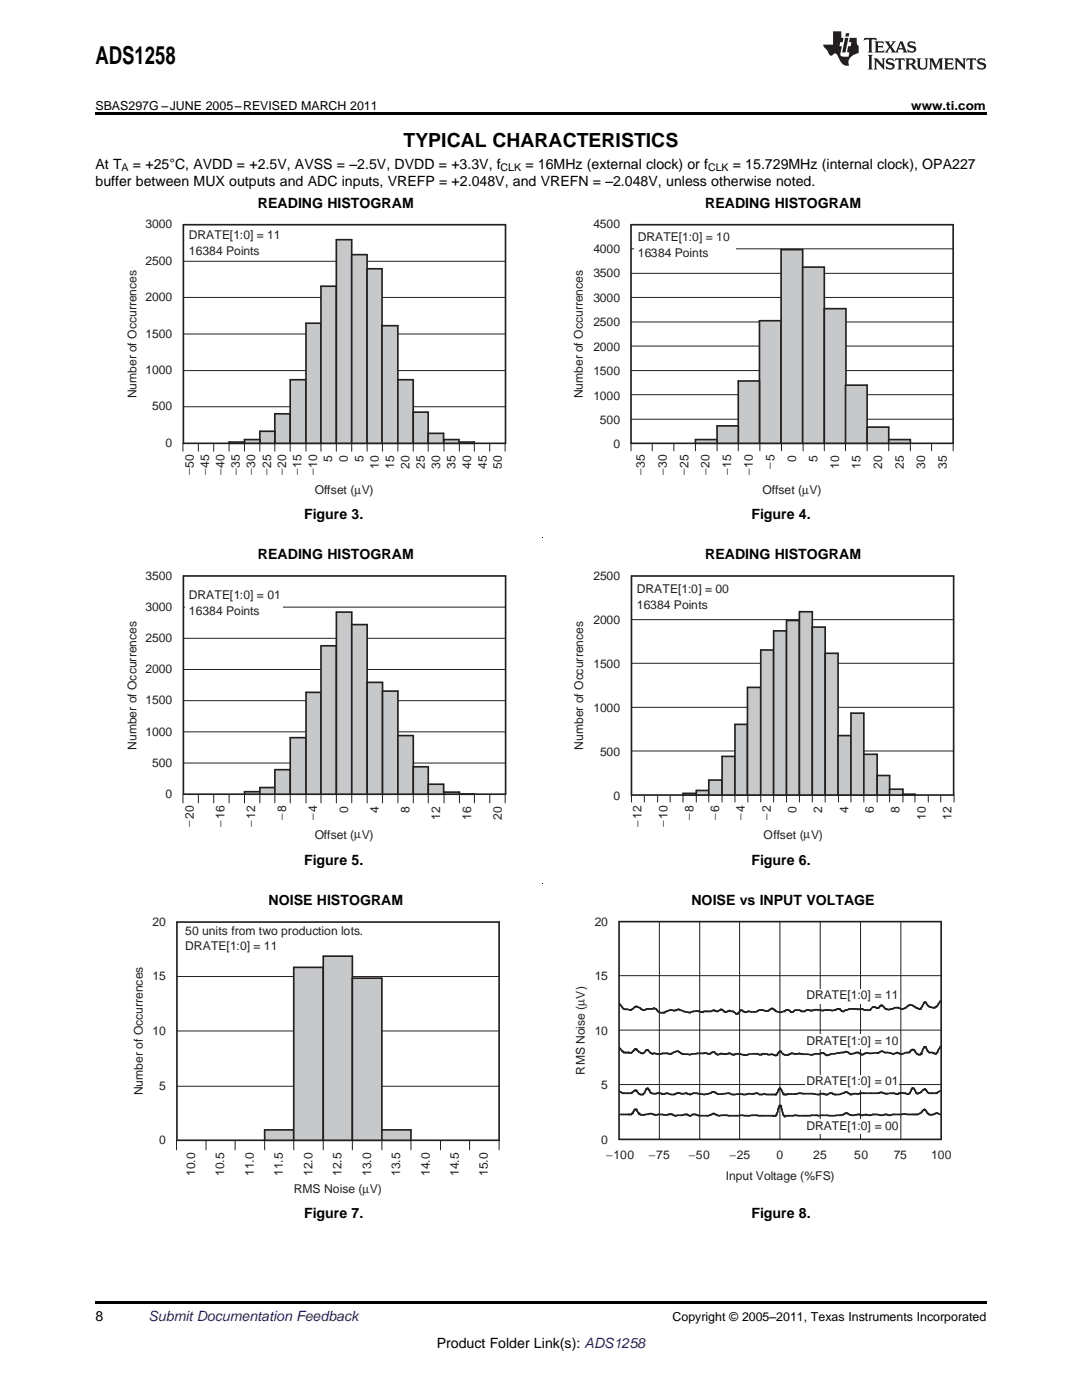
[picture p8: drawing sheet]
<svg xmlns="http://www.w3.org/2000/svg" width="216mm" height="279mm" viewBox="0 0 216 279" stroke-linecap="round" stroke-linejoin="round" font-family="sans-serif">
<g fill="#231f20">
<path d="M172.5 7.6l-.1 .5 .4-.2h.6v.1v2.1l-.2 .4h.9l-.2-.4v-2.1l.1-.1h.5l.5 .2-.2-.5zM174.5 8.3l.2 .3v1.5l-.2 .4h1.8l.2-.6a1.04 1.04 0 0 1-1.3 .2v-.7h.6l.3 .2v-.6l-.3 .2h-.6v-.6l.8-.1 .4 .3-.2-.5zM176.5 8.3l.9 1.1-.9 1.1h.8l-.2-.2 .4-.7 .5 .7-.2 .2h1.5l-.2-.2 .2-.4h.9l.1 .4-.2 .2h1l-.3-.3-.7-1.9h-.5l-.9 2-.8-1 .9-1h-.8l.1 .3-.4 .5-.3-.6 .1-.2zM179.7 8.6l.4 1h-.7zM181.3 8.4a.63 .63 0 0 0-.2 .7 .63 .63 0 0 0 .6 .4l.6 .2 .1 .2a.75 .75 0 0 1-.7 .4 .75 .75 0 0 1-.6-.5l.1 .7 .1-.1a1.11 1.11 0 0 0 1.5-.6 1.13 1.13 0 0 0-1.2-.8l-.1-.4a1.04 1.04 0 0 1 1.2 .2l-.2-.5-.2 .1-.4-.2zM173.2 10.9l.2 .4v2.2l-.2 .4h1l-.3-.4v-2.2l.3-.4zM174.3 11.6l.3 .4v1.5l-.3 .4h.8l-.2-.4v-1.3l1.5 1.7v-1.9l.2-.4h-.7l.2 .4v.9l-1.1-1.3zM177 11.8a.62 .62 0 0 0-.2 .7 .62 .62 0 0 0 .6 .4l.6 .1 .1 .3a.76 .76 0 0 1-.7 .3 .76 .76 0 0 1-.7-.4l.2 .7 .1-.1a1.11 1.11 0 0 0 1.5-.6 1.13 1.13 0 0 0-1.2-.8l-.1-.4a1.04 1.04 0 0 1 1.2 .2l-.2-.6-.2 .1-.5-.1zM178.7 11.6l-.2 .6a.61 .61 0 0 1 .8-.3v1.6l-.2 .4h.9l-.2-.4v-1.6a.63 .63 0 0 1 .7 .3l-.1-.6zM180.6 11.6l.3 .4v1.5l-.3 .4h1l-.2-.2-.1-.8 .6 .2a.76 .76 0 0 0 1.2 .7l-1-1a.58 .58 0 0 0 .6-.5 .58 .58 0 0 0-.5-.6zM181.4 11.9h.1a.45 .45 0 0 1 .5 .1 .45 .45 0 0 1 .1 .5l-.8 .2zM182.9 11.6l.2 .2a2.17 2.17 0 0 0 .3 1.9 .99 .99 0 0 0 1.6-.6v-1.1l.2-.4h-.7l.2 .2a1.92 1.92 0 0 1-.2 1.8 .6 .6 0 0 1-.9-.5v-1.1l.2-.4zM185.4 11.6l.2 .4v1.5l-.2 .4h.7l-.2-.4v-1.4l.8 1.8 .8-1.8v1.4l-.2 .4h.9l-.2-.4v-1.5l.2-.4h-.8l-.6 1.5-.6-1.5zM188.4 11.6l.2 .4v1.5l-.2 .4h1.8l.1-.6a1.04 1.04 0 0 1-1.2 .1v-.6h.5l.4 .2v-.6l-.4 .2h-.5v-.7h.8l.3 .3-.1-.6zM190.5 11.6l.2 .4v1.5l-.2 .4h.7l-.2-.4v-1.3l1.5 1.7v-1.9l.2-.4h-.7l.2 .4v.9l-1.1-1.3zM192.9 11.6l-.1 .6a.61 .61 0 0 1 .7-.3l.1 1.6-.3 .4h1l-.3-.4 .1-1.6a.63 .63 0 0 1 .7 .3l-.1-.6zM195.2 11.8a.62 .62 0 0 0-.2 .7 .62 .62 0 0 0 .6 .4l.6 .1 .1 .3a.76 .76 0 0 1-.7 .3 .76 .76 0 0 1-.6-.4l.1 .7 .1-.1a1.11 1.11 0 0 0 1.6-.6 1.13 1.13 0 0 0-1.3-.8l-.1-.4a1.04 1.04 0 0 1 1.2 .2l-.1-.6-.2 .1-.5-.1z"/>
<path d="M166.2 6.3v2.6h-1.9v.4l.8 .9a.91 .91 0 0 0 1 .8 .56 .56 0 0 1 .5-.3 .56 .56 0 0 1 .5 .3l.4 .8a1.53 1.53 0 0 0 1.9 1.2 1.54 1.54 0 0 1 1-2.1l.9-.3v-1.4a1.52 1.52 0 0 1-.4-1.6h-1.3l-.2 .8h.5l-.2 .8h-.5l-.1 1v.2l.4 .1-.2 .8a1.93 1.93 0 0 1-1.6-.3l.3-1.8h-.5l.2-.8h.4l.2-.8h-.4v-1.3zM168.6 7.6l-.6 2.9h.7l.6-2.9zM168.8 6.6l-.1 .7h.6l.2-.7z"/>
</g>
<path d="M36.6 44.8h64.3v43.7h-64.3z" fill="none" stroke="#231f20" stroke-width=".33"/>
<g fill="none" stroke="#231f20" stroke-width=".2">
<path d="M36.6 52.1h64.3M36.6 59.4h64.3M36.6 66.7h64.3M36.6 74h64.3M36.5 88.5v1.6M36.6 81.2h64.3M39.6 88.5v1.6M42.6 88.5v1.6M45.7 88.5v1.6M48.8 88.5v1.6M51.8 88.5v1.6M54.8 88.5v1.6"/>
<path d="M57.9 88.5v1.6M61.1 88.5v1.6M64 88.5v1.6M67.1 88.5v1.6M70.2 88.5v1.6M73.2 88.5v1.6M76.3 88.5v1.6M79.4 88.5v1.6M82.5 88.5v1.6M85.4 88.5v1.6M88.6 88.5v1.6M91.7 88.5v1.6"/>
<path d="M94.6 88.5v1.6M97.7 88.5v1.6M100.8 88.5v1.6"/>
</g>
<path d="M37 45.3h19.4v6.3h-19.4z" fill="#fff"/>
<path d="M54.8 82.6h3.1v5.9h-3.1z" fill="#c7c8ca"/>
<path d="M54.8 82.6h3.1v5.9h-3.1z" fill="none" stroke="#231f20" stroke-width=".33"/>
<path d="M57.9 75.8h3.2v12.7h-3.2z" fill="#c7c8ca"/>
<path d="M57.9 75.8h3.2v12.7h-3.2z" fill="none" stroke="#231f20" stroke-width=".33"/>
<path d="M61.1 64.5h2.9v24h-2.9z" fill="#c7c8ca"/>
<path d="M61.1 64.5h2.9v24h-2.9z" fill="none" stroke="#231f20" stroke-width=".33"/>
<path d="M64 57.1h3.1v31.4h-3.1z" fill="#c7c8ca"/>
<path d="M64 57.1h3.1v31.4h-3.1z" fill="none" stroke="#231f20" stroke-width=".33"/>
<path d="M67.1 47.8h3.1v40.7h-3.1z" fill="#c7c8ca"/>
<path d="M67.1 47.8h3.1v40.7h-3.1z" fill="none" stroke="#231f20" stroke-width=".33"/>
<path d="M70.2 50.8h3v37.7h-3z" fill="#c7c8ca"/>
<path d="M70.2 50.8h3v37.7h-3z" fill="none" stroke="#231f20" stroke-width=".33"/>
<path d="M73.2 53.6h3v34.9h-3z" fill="#c7c8ca"/>
<path d="M73.2 53.6h3v34.9h-3z" fill="none" stroke="#231f20" stroke-width=".33"/>
<path d="M76.2 65h3.2v23.5h-3.2z" fill="#c7c8ca"/>
<path d="M76.2 65h3.2v23.5h-3.2z" fill="none" stroke="#231f20" stroke-width=".33"/>
<path d="M79.4 75.8h3.1v12.7h-3.1z" fill="#c7c8ca"/>
<path d="M79.4 75.8h3.1v12.7h-3.1z" fill="none" stroke="#231f20" stroke-width=".33"/>
<path d="M82.5 82.3h2.9v6.2h-2.9z" fill="#c7c8ca"/>
<path d="M82.5 82.3h2.9v6.2h-2.9z" fill="none" stroke="#231f20" stroke-width=".33"/>
<path d="M85.4 86.5h3.1v2h-3.1z" fill="#c7c8ca"/>
<path d="M85.4 86.5h3.1v2h-3.1z" fill="none" stroke="#231f20" stroke-width=".33"/>
<path d="M88.6 87.7h3v.8h-3z" fill="#c7c8ca"/>
<path d="M91.6 88.2h3v.3h-6v-.8h3v.8" fill="none" stroke="#231f20" stroke-width=".33"/>
<path d="M91.6 88.4h3" fill="none" stroke="#c7c8ca" stroke-width=".25"/>
<path d="M51.8 86.1h3v2.4h-3z" fill="#c7c8ca"/>
<path d="M51.8 86.1h3v2.4h-3z" fill="none" stroke="#231f20" stroke-width=".33"/>
<path d="M48.8 87.7h3v.8h-3z" fill="#c7c8ca"/>
<path d="M125.9 44.8h64.3v43.7h-64.3zM48.8 88.2h-3.1v.3h6.1v-.8h-3v.8" fill="none" stroke="#231f20" stroke-width=".33"/>
<path d="M45.7 88.4h3.1" fill="none" stroke="#c7c8ca" stroke-width=".25"/>
<g fill="none" stroke="#231f20" stroke-width=".2">
<path d="M125.9 54.6h64.4M125.9 59.4h64.4M125.9 49.7h64.4M125.9 74h64.4M125.9 78.8h64.4M125.9 64.3h64.4M125.9 69.1h64.4M125.9 83.7h64.4M125.9 88.5v1.5M130.1 88.5v1.5M134.5 88.5v1.5M138.8 88.5v1.5"/>
<path d="M143.1 88.5v1.5M147.3 88.5v1.5M151.6 88.5v1.5M155.9 88.5v1.5M160.3 88.5v1.5M164.5 88.5v1.5M168.7 88.5v1.5M173 88.5v1.5M177.3 88.5v1.5M181.7 88.5v1.5M185.9 88.5v1.5M190.2 88.5v1.5"/>
</g>
<path d="M126.5 45.8h20.3v7.5h-20.3z" fill="#fff"/>
<path d="M151.5 64h4.4v24.5h-4.4z" fill="#c7c8ca"/>
<path d="M151.5 64h4.4v24.5h-4.4z" fill="none" stroke="#231f20" stroke-width=".33"/>
<path d="M155.9 49.8h4.3v38.7h-4.3z" fill="#c7c8ca"/>
<path d="M155.9 49.8h4.3v38.7h-4.3z" fill="none" stroke="#231f20" stroke-width=".33"/>
<path d="M160.2 53.3h4.3v35.2h-4.3z" fill="#c7c8ca"/>
<path d="M160.2 53.3h4.3v35.2h-4.3z" fill="none" stroke="#231f20" stroke-width=".33"/>
<path d="M164.5 61.6h4.3v26.9h-4.3z" fill="#c7c8ca"/>
<path d="M164.5 61.6h4.3v26.9h-4.3z" fill="none" stroke="#231f20" stroke-width=".33"/>
<path d="M147.3 76h4.2v12.5h-4.2z" fill="#c7c8ca"/>
<path d="M147.3 76h4.2v12.5h-4.2z" fill="none" stroke="#231f20" stroke-width=".33"/>
<path d="M168.7 76.9h4.3v11.6h-4.3z" fill="#c7c8ca"/>
<path d="M168.7 76.9h4.3v11.6h-4.3z" fill="none" stroke="#231f20" stroke-width=".33"/>
<path d="M173 85.2h4.3v3.3h-4.3z" fill="#c7c8ca"/>
<path d="M173 85.2h4.3v3.3h-4.3z" fill="none" stroke="#231f20" stroke-width=".33"/>
<path d="M177.3 87.7h4.4v.8h-4.4z" fill="#c7c8ca"/>
<path d="M177.3 87.7h4.4v.8h-4.4z" fill="none" stroke="#231f20" stroke-width=".33"/>
<path d="M143.1 85h4.2v3.5h-4.2z" fill="#c7c8ca"/>
<path d="M143.1 85h4.2v3.5h-4.2z" fill="none" stroke="#231f20" stroke-width=".33"/>
<path d="M138.8 87.7h4.3v.8h-4.3z" fill="#c7c8ca"/>
<path d="M138.8 87.7h4.3v.8h-4.3zM36.6 114.9h64.3v43.6h-64.3z" fill="none" stroke="#231f20" stroke-width=".33"/>
<g fill="none" stroke="#231f20" stroke-width=".2">
<path d="M36.6 121.2h64.3M36.6 127.4h64.3M36.6 133.6h64.3M36.6 139.8h64.3M36.5 158.6v1.6M36.6 146.1h64.3M36.6 152.3h64.3M39.6 158.6v1.6M42.6 158.6v1.6M45.7 158.6v1.6M48.8 158.6v1.6M51.9 158.6v1.6"/>
<path d="M54.8 158.6v1.6M57.9 158.6v1.6M61.1 158.6v1.6M64.1 158.6v1.6M67.1 158.6v1.6M70.2 158.6v1.6M73.3 158.6v1.6M76.3 158.6v1.6M79.4 158.6v1.6M82.5 158.6v1.6M85.5 158.6v1.6M88.6 158.6v1.6"/>
<path d="M91.7 158.6v1.6M94.7 158.6v1.6M97.7 158.6v1.6M100.8 158.6v1.6"/>
</g>
<path d="M37 116.9h19.4v6.8h-19.4z" fill="#fff"/>
<path d="M48.8 158h3.1v.5h-3.1z" fill="#c7c8ca"/>
<path d="M48.8 158h3.1v.5h-3.1z" fill="none" stroke="#231f20" stroke-width=".33"/>
<path d="M51.9 157.2h2.9v1.3h-2.9z" fill="#c7c8ca"/>
<path d="M51.9 157.2h2.9v1.3h-2.9z" fill="none" stroke="#231f20" stroke-width=".33"/>
<path d="M54.8 153.6h3.1v4.9h-3.1z" fill="#c7c8ca"/>
<path d="M54.8 153.6h3.1v4.9h-3.1z" fill="none" stroke="#231f20" stroke-width=".33"/>
<path d="M57.9 147.2h3.2v11.3h-3.2z" fill="#c7c8ca"/>
<path d="M57.9 147.2h3.2v11.3h-3.2z" fill="none" stroke="#231f20" stroke-width=".33"/>
<path d="M61.1 138.2h3v20.3h-3z" fill="#c7c8ca"/>
<path d="M61.1 138.2h3v20.3h-3z" fill="none" stroke="#231f20" stroke-width=".33"/>
<path d="M64.1 128.9h3v29.6h-3z" fill="#c7c8ca"/>
<path d="M64.1 128.9h3v29.6h-3z" fill="none" stroke="#231f20" stroke-width=".33"/>
<path d="M67.1 122.2h3.1v36.3h-3.1z" fill="#c7c8ca"/>
<path d="M67.1 122.2h3.1v36.3h-3.1z" fill="none" stroke="#231f20" stroke-width=".33"/>
<path d="M70.2 124.7h3.1v33.8h-3.1z" fill="#c7c8ca"/>
<path d="M70.2 124.7h3.1v33.8h-3.1z" fill="none" stroke="#231f20" stroke-width=".33"/>
<path d="M73.3 136.2h3v22.3h-3z" fill="#c7c8ca"/>
<path d="M73.3 136.2h3v22.3h-3z" fill="none" stroke="#231f20" stroke-width=".33"/>
<path d="M76.3 137.9h3.1v20.6h-3.1z" fill="#c7c8ca"/>
<path d="M76.3 137.9h3.1v20.6h-3.1z" fill="none" stroke="#231f20" stroke-width=".33"/>
<path d="M79.4 146.8h3.1v11.7h-3.1z" fill="#c7c8ca"/>
<path d="M79.4 146.8h3.1v11.7h-3.1z" fill="none" stroke="#231f20" stroke-width=".33"/>
<path d="M82.5 153h3v5.5h-3z" fill="#c7c8ca"/>
<path d="M82.5 153h3v5.5h-3z" fill="none" stroke="#231f20" stroke-width=".33"/>
<path d="M85.5 156.5h3v2h-3z" fill="#c7c8ca"/>
<path d="M126 115h64.3v43.7h-64.3zM85.5 156.5h3v2h-3zM91.7 158.5v-.4h-3.1v.4h6.1" fill="none" stroke="#231f20" stroke-width=".33"/>
<path d="M88.6 158.3h3.1" fill="none" stroke="#c7c8ca" stroke-width=".41"/>
<path d="M91.7 158.5h3" fill="none" stroke="#c7c8ca" stroke-width=".2"/>
<g fill="none" stroke="#231f20" stroke-width=".2">
<path d="M126 123.7h64.3M126 132.4h64.3M126 158.8v1.3M126 141.2h64.3M126 149.9h64.3M128.6 158.8v1.3M131.2 158.8v1.3M133.7 158.8v1.3M136.3 158.8v1.3M138.9 158.8v1.3M141.4 158.8v1.3M144.1 158.8v1.3"/>
<path d="M146.7 158.8v1.3M149.2 158.8v1.3M151.8 158.8v1.3M154.4 158.8v1.3M156.9 158.8v1.3M159.5 158.8v1.3M162.1 158.8v1.3M164.7 158.8v1.3M167.3 158.8v1.3M169.8 158.8v1.3M172.4 158.8v1.3M175 158.8v1.3"/>
<path d="M177.5 158.8v1.3M180.2 158.8v1.3M182.6 158.8v1.3M185.2 158.8v1.3M187.7 158.8v1.3M190.4 158.8v1.3"/>
</g>
<path d="M126.4 116.2h19.3v6.5h-19.3z" fill="#fff"/>
<path d="M136.3 158.5h2.6" fill="none" stroke="#c7c8ca" stroke-width=".33"/>
<path d="M136.3 158.3h2.6v.4h-2.6z" fill="none" stroke="#231f20" stroke-width=".33"/>
<path d="M138.9 157.8h2.5v.9h-2.5z" fill="#c7c8ca"/>
<path d="M138.9 157.8h2.5v.9h-2.5z" fill="none" stroke="#231f20" stroke-width=".33"/>
<path d="M141.4 155.7h2.7v3h-2.7z" fill="#c7c8ca"/>
<path d="M141.4 155.7h2.7v3h-2.7z" fill="none" stroke="#231f20" stroke-width=".33"/>
<path d="M144.1 151h2.6v7.7h-2.6z" fill="#c7c8ca"/>
<path d="M144.1 151h2.6v7.7h-2.6z" fill="none" stroke="#231f20" stroke-width=".33"/>
<path d="M146.7 144.6h2.4v14.1h-2.4z" fill="#c7c8ca"/>
<path d="M146.7 144.6h2.4v14.1h-2.4z" fill="none" stroke="#231f20" stroke-width=".33"/>
<path d="M149.1 137.2h2.7v21.5h-2.7z" fill="#c7c8ca"/>
<path d="M149.1 137.2h2.7v21.5h-2.7z" fill="none" stroke="#231f20" stroke-width=".33"/>
<path d="M151.8 129.7h2.6v29h-2.6z" fill="#c7c8ca"/>
<path d="M151.8 129.7h2.6v29h-2.6z" fill="none" stroke="#231f20" stroke-width=".33"/>
<path d="M154.4 125.9h2.5v32.8h-2.5z" fill="#c7c8ca"/>
<path d="M154.4 125.9h2.5v32.8h-2.5z" fill="none" stroke="#231f20" stroke-width=".33"/>
<path d="M156.9 123.8h2.6v34.9h-2.6z" fill="#c7c8ca"/>
<path d="M156.9 123.8h2.6v34.9h-2.6z" fill="none" stroke="#231f20" stroke-width=".33"/>
<path d="M159.5 122.1h2.6v36.6h-2.6z" fill="#c7c8ca"/>
<path d="M159.5 122.1h2.6v36.6h-2.6z" fill="none" stroke="#231f20" stroke-width=".33"/>
<path d="M162.1 125.2h2.6v33.5h-2.6z" fill="#c7c8ca"/>
<path d="M162.1 125.2h2.6v33.5h-2.6z" fill="none" stroke="#231f20" stroke-width=".33"/>
<path d="M164.7 130.4h2.5v28.3h-2.5z" fill="#c7c8ca"/>
<path d="M164.7 130.4h2.5v28.3h-2.5z" fill="none" stroke="#231f20" stroke-width=".33"/>
<path d="M167.2 146.8h2.6v11.9h-2.6z" fill="#c7c8ca"/>
<path d="M167.2 146.8h2.6v11.9h-2.6z" fill="none" stroke="#231f20" stroke-width=".33"/>
<path d="M169.8 142.3h2.6v16.4h-2.6z" fill="#c7c8ca"/>
<path d="M169.8 142.3h2.6v16.4h-2.6z" fill="none" stroke="#231f20" stroke-width=".33"/>
<path d="M172.4 150.5h2.6v8.2h-2.6z" fill="#c7c8ca"/>
<path d="M172.4 150.5h2.6v8.2h-2.6z" fill="none" stroke="#231f20" stroke-width=".33"/>
<path d="M175 154.8h2.5v3.9h-2.5z" fill="#c7c8ca"/>
<path d="M175 154.8h2.5v3.9h-2.5z" fill="none" stroke="#231f20" stroke-width=".33"/>
<path d="M177.5 157.5h2.7v1.2h-2.7z" fill="#c7c8ca"/>
<path d="M180.2 158.5h2.4v.2h-5.1v-1.2h2.7v1.2M123.5 183.9h64.3v43.5h-64.3zM123.7 200.4a1.83 1.83 0 0 0 1.9 1.1l.3 .1 1-.7" fill="none" stroke="#231f20" stroke-width=".33"/>
<path d="M180.2 158.6h2.4" fill="none" stroke="#c7c8ca" stroke-width=".2"/>
<path d="M123.5 194.7h64.3M131.6 183.9v43.5M139.6 183.9v43.5M147.6 183.9v43.5M155.6 183.9v43.5M163.7 183.9v43.5M171.7 183.9v43.5M179.8 183.9v43.5M123.5 205.6h64.3M123.5 216.4h64.3" fill="none" stroke="#231f20" stroke-width=".2"/>
<circle cx="126.9" cy="200.9" r=".17" fill="#231f20"/>
<path d="M126.9 200.9l.8 .2 .2 .3a.66 .66 0 0 0 1.1 0h.2" fill="none" stroke="#231f20" stroke-width=".33"/>
<circle cx="129.2" cy="201.4" r=".17" fill="#231f20"/>
<path d="M129.2 201.4l1.2-.1a.69 .69 0 0 1 .8 .5l.5 .3h.7" fill="none" stroke="#231f20" stroke-width=".33"/>
<circle cx="132.4" cy="202.1" r=".17" fill="#231f20"/>
<path d="M134.6 201.7a3.6 3.6 0 0 0-2.2 .4" fill="none" stroke="#231f20" stroke-width=".33"/>
<circle cx="134.6" cy="201.7" r=".17" fill="#231f20"/>
<path d="M134.6 201.7l.2-.1a.95 .95 0 0 1 1.1 0l.8 .3a1.95 1.95 0 0 0 1.8-.1h.8l.8 .2" fill="none" stroke="#231f20" stroke-width=".33"/>
<circle cx="140.1" cy="202" r=".17" fill="#231f20"/>
<path d="M140.1 202l.3-.2h1.5l.6-.2a.81 .81 0 0 0 1.3-.2l.5 .2a.53 .53 0 0 0 .8 .2 1.59 1.59 0 0 1 1.7 .5h.3" fill="none" stroke="#231f20" stroke-width=".33"/>
<circle cx="147.1" cy="202.3" r=".17" fill="#231f20"/>
<path d="M147.8 201.6l-.7 .7" fill="none" stroke="#231f20" stroke-width=".33"/>
<circle cx="147.8" cy="201.6" r=".17" fill="#231f20"/>
<path d="M147.8 201.6l.8 .4 .6-.2 1.6 .1 .7-.3h.3" fill="none" stroke="#231f20" stroke-width=".33"/>
<circle cx="151.8" cy="201.6" r=".17" fill="#231f20"/>
<path d="M151.8 201.6l1.5 .2a.99 .99 0 0 1 1.1-.4l.3 .2v.2l.8 .2 1-.2" fill="none" stroke="#231f20" stroke-width=".33"/>
<circle cx="156.5" cy="201.8" r=".17" fill="#231f20"/>
<path d="M156.9 201.6l-.4 .2" fill="none" stroke="#231f20" stroke-width=".33"/>
<circle cx="156.9" cy="201.6" r=".17" fill="#231f20"/>
<path d="M156.9 201.6h.5l.5 .4 .4-.1 .4-.3 1 .1" fill="none" stroke="#231f20" stroke-width=".33"/>
<circle cx="159.7" cy="201.7" r=".17" fill="#231f20"/>
<path d="M161.4 201.6h-.5l-.3 .2h-.7l-.2-.1" fill="none" stroke="#231f20" stroke-width=".33"/>
<circle cx="161.4" cy="201.6" r=".17" fill="#231f20"/>
<path d="M161.4 201.6l.5 .1" fill="none" stroke="#231f20" stroke-width=".33"/>
<circle cx="161.9" cy="201.7" r=".17" fill="#231f20"/>
<path d="M167.4 201.4l-1.2 .3h-1.9a4.4 4.4 0 0 0-2.4 0" fill="none" stroke="#231f20" stroke-width=".33"/>
<circle cx="167.4" cy="201.4" r=".17" fill="#231f20"/>
<path d="M167.4 201.4l.7 .4h.3l.2-.2 .9-.2h1.9" fill="none" stroke="#231f20" stroke-width=".33"/>
<circle cx="171.4" cy="201.4" r=".17" fill="#231f20"/>
<path d="M174.4 200.9l-.3 .1-.5 .6h-1l-.5-.2h-.7" fill="none" stroke="#231f20" stroke-width=".33"/>
<circle cx="174.4" cy="200.9" r=".17" fill="#231f20"/>
<path d="M174.4 200.9l.7 .3" fill="none" stroke="#231f20" stroke-width=".33"/>
<circle cx="175.1" cy="201.2" r=".17" fill="#231f20"/>
<path d="M179.1 201.1h-.5a2.14 2.14 0 0 1-1.7 .3h-.2l-.8-.8-.8 .6" fill="none" stroke="#231f20" stroke-width=".33"/>
<circle cx="179.1" cy="201.1" r=".17" fill="#231f20"/>
<path d="M179.1 201.1a1.9 1.9 0 0 0 2.2-.4l.7-.1 .9 .6 .7 .2" fill="none" stroke="#231f20" stroke-width=".33"/>
<circle cx="183.6" cy="201.4" r=".17" fill="#231f20"/>
<path d="M184.6 200l-.3 .1-.5 1.2-.2 .1" fill="none" stroke="#231f20" stroke-width=".33"/>
<circle cx="184.6" cy="200" r=".17" fill="#231f20"/>
<path d="M184.6 200l.7 .9 1 .2" fill="none" stroke="#231f20" stroke-width=".33"/>
<circle cx="186.3" cy="201.1" r=".17" fill="#231f20"/>
<path d="M187.6 199.8l-.6 1.1-.7 .2M123.7 209.1l.5 .7" fill="none" stroke="#231f20" stroke-width=".33"/>
<circle cx="124.2" cy="209.8" r=".17" fill="#231f20"/>
<path d="M124.2 209.8l.2 .3h.3" fill="none" stroke="#231f20" stroke-width=".33"/>
<circle cx="124.7" cy="210.1" r=".17" fill="#231f20"/>
<path d="M124.7 210.1h.5" fill="none" stroke="#231f20" stroke-width=".33"/>
<circle cx="125.2" cy="210.1" r=".17" fill="#231f20"/>
<path d="M126.9 209.4l-.1-.1-.2 .2a.86 .86 0 0 1-1 .6h-.4" fill="none" stroke="#231f20" stroke-width=".33"/>
<circle cx="126.9" cy="209.4" r=".17" fill="#231f20"/>
<path d="M126.9 209.4l.4 .3a1.02 1.02 0 0 0 1.3 .4l.3-.5h.3" fill="none" stroke="#231f20" stroke-width=".33"/>
<circle cx="129.2" cy="209.6" r=".17" fill="#231f20"/>
<path d="M129.2 209.6l1 .7" fill="none" stroke="#231f20" stroke-width=".33"/>
<circle cx="130.2" cy="210.3" r=".17" fill="#231f20"/>
<path d="M130.2 210.3l.5-.1 .7 .2" fill="none" stroke="#231f20" stroke-width=".33"/>
<circle cx="131.4" cy="210.4" r=".17" fill="#231f20"/>
<path d="M141.4 210.3l-.5-.2-2 .2a5.5 5.5 0 0 1-3-.1v-.1a1.22 1.22 0 0 0-1.4-.1l-.5 .3-1.8-.1-.8 .2" fill="none" stroke="#231f20" stroke-width=".33"/>
<circle cx="141.4" cy="210.3" r=".17" fill="#231f20"/>
<path d="M142.4 210l-.7 .3h-.3" fill="none" stroke="#231f20" stroke-width=".33"/>
<circle cx="142.4" cy="210" r=".17" fill="#231f20"/>
<path d="M142.4 210l.3 .1a.84 .84 0 0 0 1.1 .2h.3" fill="none" stroke="#231f20" stroke-width=".33"/>
<circle cx="144.1" cy="210.3" r=".17" fill="#231f20"/>
<path d="M144.1 210.3l.5 .1" fill="none" stroke="#231f20" stroke-width=".33"/>
<circle cx="144.6" cy="210.4" r=".17" fill="#231f20"/>
<path d="M144.6 210.4l1.1-.2 .6 .3" fill="none" stroke="#231f20" stroke-width=".33"/>
<circle cx="146.3" cy="210.5" r=".17" fill="#231f20"/>
<path d="M146.3 210.5l.4-.1a1.58 1.58 0 0 1 1.4 .1l.5 .1" fill="none" stroke="#231f20" stroke-width=".33"/>
<circle cx="148.6" cy="210.6" r=".17" fill="#231f20"/>
<path d="M151.8 210.5a4.4 4.4 0 0 0-2.7 .1h-.5" fill="none" stroke="#231f20" stroke-width=".33"/>
<circle cx="151.8" cy="210.5" r=".17" fill="#231f20"/>
<path d="M152.3 210.3l-.5 .2" fill="none" stroke="#231f20" stroke-width=".33"/>
<circle cx="152.3" cy="210.3" r=".17" fill="#231f20"/>
<path d="M152.3 210.3h.6a1.09 1.09 0 0 0 1.1 .1l.7 .2" fill="none" stroke="#231f20" stroke-width=".33"/>
<circle cx="154.7" cy="210.6" r=".17" fill="#231f20"/>
<path d="M155 210.6h-.3" fill="none" stroke="#231f20" stroke-width=".33"/>
<circle cx="155" cy="210.6" r=".17" fill="#231f20"/>
<path d="M155.7 209.8l-.2 .1-.5 .7" fill="none" stroke="#231f20" stroke-width=".33"/>
<circle cx="155.7" cy="209.8" r=".17" fill="#231f20"/>
<path d="M155.7 209.8l.9 .8h.7a1.35 1.35 0 0 1 1.4-.2l.7-.2 .3 .1" fill="none" stroke="#231f20" stroke-width=".33"/>
<circle cx="159.7" cy="210.3" r=".17" fill="#231f20"/>
<path d="M164.2 210.1l-.5 .2h-1l-.8 .3-2.2-.3" fill="none" stroke="#231f20" stroke-width=".33"/>
<circle cx="164.2" cy="210.1" r=".17" fill="#231f20"/>
<path d="M168.6 209.9l-.3 .2-2.6 .3a.76 .76 0 0 1-1.3-.2l-.2-.1" fill="none" stroke="#231f20" stroke-width=".33"/>
<circle cx="168.6" cy="209.9" r=".17" fill="#231f20"/>
<path d="M168.6 209.9h.4l.6 .4" fill="none" stroke="#231f20" stroke-width=".33"/>
<circle cx="169.6" cy="210.3" r=".17" fill="#231f20"/>
<path d="M175.1 210.1l-1.7 .1a.91 .91 0 0 0-1.2 .3h-.3l-.5-.4-1.8 .2" fill="none" stroke="#231f20" stroke-width=".33"/>
<circle cx="175.1" cy="210.1" r=".17" fill="#231f20"/>
<path d="M175.1 210.1h.2a.93 .93 0 0 1 1.2 0h1a1.54 1.54 0 0 0 1.6 0l.5 .2" fill="none" stroke="#231f20" stroke-width=".33"/>
<circle cx="179.6" cy="210.3" r=".17" fill="#231f20"/>
<path d="M181.3 210.1l-1.7 .2" fill="none" stroke="#231f20" stroke-width=".33"/>
<circle cx="181.3" cy="210.1" r=".17" fill="#231f20"/>
<path d="M182.1 209.5l-.8 .6" fill="none" stroke="#231f20" stroke-width=".33"/>
<circle cx="182.1" cy="209.5" r=".17" fill="#231f20"/>
<path d="M182.1 209.5l.2 .1" fill="none" stroke="#231f20" stroke-width=".33"/>
<circle cx="182.3" cy="209.6" r=".17" fill="#231f20"/>
<path d="M182.3 209.6l.6 .7 .7 .2" fill="none" stroke="#231f20" stroke-width=".33"/>
<circle cx="183.6" cy="210.5" r=".17" fill="#231f20"/>
<path d="M183.8 210.3l-.2 .2" fill="none" stroke="#231f20" stroke-width=".33"/>
<circle cx="183.8" cy="210.3" r=".17" fill="#231f20"/>
<path d="M184.6 208.9l-.3 .2-.5 1.2" fill="none" stroke="#231f20" stroke-width=".33"/>
<circle cx="184.6" cy="208.9" r=".17" fill="#231f20"/>
<path d="M126.7 217.6l-.7 .6h-1.8l-.5-.3M187.6 208.8l-.3 .6a.87 .87 0 0 1-.7 .9l-.5-.2h-.7l-.8-1.2" fill="none" stroke="#231f20" stroke-width=".33"/>
<circle cx="126.7" cy="217.6" r=".17" fill="#231f20"/>
<path d="M126.7 217.6l.2 .1" fill="none" stroke="#231f20" stroke-width=".33"/>
<circle cx="126.9" cy="217.7" r=".17" fill="#231f20"/>
<path d="M129.2 217.2l-.3 .2-.3 .8-.3 .2h-.5l-.4-.1-.5-.6" fill="none" stroke="#231f20" stroke-width=".33"/>
<circle cx="129.2" cy="217.2" r=".17" fill="#231f20"/>
<path d="M129.2 217.2l.2 .2" fill="none" stroke="#231f20" stroke-width=".33"/>
<circle cx="129.4" cy="217.4" r=".17" fill="#231f20"/>
<path d="M129.4 217.4l.5 .8h1.5" fill="none" stroke="#231f20" stroke-width=".33"/>
<circle cx="131.4" cy="218.2" r=".17" fill="#231f20"/>
<path d="M131.4 218.2l1 .2" fill="none" stroke="#231f20" stroke-width=".33"/>
<circle cx="132.4" cy="218.4" r=".17" fill="#231f20"/>
<path d="M136.9 218.2l-1 .1a.93 .93 0 0 0-1.3 .1h-.6l-.8-.2-.8 .2" fill="none" stroke="#231f20" stroke-width=".33"/>
<circle cx="136.9" cy="218.2" r=".17" fill="#231f20"/>
<path d="M142.4 217.9h-.3l-.2 .3a3.9 3.9 0 0 1-2.8 0h-.8a1.12 1.12 0 0 1-1.4 0" fill="none" stroke="#231f20" stroke-width=".33"/>
<circle cx="142.4" cy="217.9" r=".17" fill="#231f20"/>
<path d="M142.4 217.9h.2l.6 .5 1.9-.2 .6 .1a1.58 1.58 0 0 0 1.4 .1h1.7l.4-.1h1.4a.8 .8 0 0 1 1 .1h3.1" fill="none" stroke="#231f20" stroke-width=".33"/>
<circle cx="154.7" cy="218.4" r=".17" fill="#231f20"/>
<path d="M156.2 218.2l-.2-.4a.46 .46 0 0 0-.5-.5l-.5 1.1h-.3" fill="none" stroke="#231f20" stroke-width=".33"/>
<circle cx="156.2" cy="218.2" r=".17" fill="#231f20"/>
<path d="M156.2 218.2l.3 .2" fill="none" stroke="#231f20" stroke-width=".33"/>
<circle cx="156.5" cy="218.4" r=".17" fill="#231f20"/>
<path d="M156.5 218.4h.4" fill="none" stroke="#231f20" stroke-width=".33"/>
<circle cx="156.9" cy="218.4" r=".17" fill="#231f20"/>
<path d="M164.2 218.3h-.4a1.95 1.95 0 0 1-1.5 0l-2.9-.1-.6 .2h-1.9" fill="none" stroke="#231f20" stroke-width=".33"/>
<circle cx="164.2" cy="218.3" r=".17" fill="#231f20"/>
<path d="M164.2 218.3l.5 .1" fill="none" stroke="#231f20" stroke-width=".33"/>
<circle cx="164.7" cy="218.4" r=".17" fill="#231f20"/>
<path d="M171.4 218.3l-.4 .1a.99 .99 0 0 0-1 0h-.4l-.1-.1a.78 .78 0 0 0-1.2-.1l-.4 .1a1.9 1.9 0 0 1-1.5 .1l-.3-.2h-.6l-.3 .2h-.5" fill="none" stroke="#231f20" stroke-width=".33"/>
<circle cx="171.4" cy="218.3" r=".17" fill="#231f20"/>
<path d="M171.9 218.2l-.5 .1" fill="none" stroke="#231f20" stroke-width=".33"/>
<circle cx="171.9" cy="218.2" r=".17" fill="#231f20"/>
<path d="M171.9 218.2h3.5l.2-.2h.4l.9 .3" fill="none" stroke="#231f20" stroke-width=".33"/>
<circle cx="176.9" cy="218.3" r=".17" fill="#231f20"/>
<path d="M176.9 218.3l1.5-.1 .7 .2" fill="none" stroke="#231f20" stroke-width=".33"/>
<circle cx="179.1" cy="218.4" r=".17" fill="#231f20"/>
<path d="M181.3 218.3l-.3 .1-.3-.2-1.1-.1-.5 .3" fill="none" stroke="#231f20" stroke-width=".33"/>
<circle cx="181.3" cy="218.3" r=".17" fill="#231f20"/>
<path d="M182.1 217.2l-.5 .9-.3 .2" fill="none" stroke="#231f20" stroke-width=".33"/>
<circle cx="182.1" cy="217.2" r=".17" fill="#231f20"/>
<path d="M182.1 217.2h.2l.6 1" fill="none" stroke="#231f20" stroke-width=".33"/>
<circle cx="182.9" cy="218.2" r=".17" fill="#231f20"/>
<path d="M184.6 217.4h-.3l-.4 .5a.95 .95 0 0 1-1 .3" fill="none" stroke="#231f20" stroke-width=".33"/>
<circle cx="184.6" cy="217.4" r=".17" fill="#231f20"/>
<path d="M184.6 217.4h.1l.6 .8h1.5" fill="none" stroke="#231f20" stroke-width=".33"/>
<circle cx="186.8" cy="218.2" r=".17" fill="#231f20"/>
<path d="M187.6 217.7l-.8 .5M126.2 222.2l-.2 .2h-2.3" fill="none" stroke="#231f20" stroke-width=".33"/>
<circle cx="126.2" cy="222.2" r=".17" fill="#231f20"/>
<path d="M126.7 221.4l-.5 .8" fill="none" stroke="#231f20" stroke-width=".33"/>
<circle cx="126.7" cy="221.4" r=".17" fill="#231f20"/>
<path d="M126.7 221.4h.2" fill="none" stroke="#231f20" stroke-width=".33"/>
<circle cx="126.9" cy="221.4" r=".17" fill="#231f20"/>
<path d="M126.9 221.4l.5 .8" fill="none" stroke="#231f20" stroke-width=".33"/>
<circle cx="127.4" cy="222.2" r=".17" fill="#231f20"/>
<path d="M127.4 222.2l.5 .3 .9-.1a2.32 2.32 0 0 1 1.9 .1l3.4-.1" fill="none" stroke="#231f20" stroke-width=".33"/>
<circle cx="134.1" cy="222.4" r=".17" fill="#231f20"/>
<path d="M134.1 222.4l.5 .3" fill="none" stroke="#231f20" stroke-width=".33"/>
<circle cx="134.6" cy="222.7" r=".17" fill="#231f20"/>
<path d="M136.9 222.4l-2.3 .3" fill="none" stroke="#231f20" stroke-width=".33"/>
<circle cx="136.9" cy="222.4" r=".17" fill="#231f20"/>
<path d="M142.4 222.2l-1 .5-2.1-.1a1.21 1.21 0 0 0-1.4 .1l-1-.3" fill="none" stroke="#231f20" stroke-width=".33"/>
<circle cx="142.4" cy="222.2" r=".17" fill="#231f20"/>
<path d="M142.4 222.2l.2 .1a1.51 1.51 0 0 0 1.3 .3l10.3 .1" fill="none" stroke="#231f20" stroke-width=".33"/>
<circle cx="154.2" cy="222.7" r=".17" fill="#231f20"/>
<path d="M154.2 222.7h.5" fill="none" stroke="#231f20" stroke-width=".33"/>
<circle cx="154.7" cy="222.7" r=".17" fill="#231f20"/>
<path d="M155.7 220.7l-.1-.1-.1 .2-.5 1.7-.3 .2" fill="none" stroke="#231f20" stroke-width=".33"/>
<circle cx="155.7" cy="220.7" r=".17" fill="#231f20"/>
<path d="M155.7 220.7l.3 .5 .2 1.2 .3 .3" fill="none" stroke="#231f20" stroke-width=".33"/>
<circle cx="156.5" cy="222.7" r=".17" fill="#231f20"/>
<path d="M169.6 222.5l-.5-.3h-.5l-.5 .3-1.5 .2-8.1-.1-1.6 .1-.2 .1-.2-.1" fill="none" stroke="#231f20" stroke-width=".33"/>
<circle cx="169.6" cy="222.5" r=".17" fill="#231f20"/>
<path d="M171.4 222.4l-.9 .2-.9-.1" fill="none" stroke="#231f20" stroke-width=".33"/>
<circle cx="171.4" cy="222.4" r=".17" fill="#231f20"/>
<path d="M171.4 222.4l.5 .2" fill="none" stroke="#231f20" stroke-width=".33"/>
<circle cx="171.9" cy="222.6" r=".17" fill="#231f20"/>
<path d="M176.9 222.4l-.8 .2-1-.2h-1l-.3 .2-1.1-.2-.8 .2" fill="none" stroke="#231f20" stroke-width=".33"/>
<circle cx="176.9" cy="222.4" r=".17" fill="#231f20"/>
<path d="M176.9 222.4l.4 .2" fill="none" stroke="#231f20" stroke-width=".33"/>
<circle cx="177.3" cy="222.6" r=".17" fill="#231f20"/>
<path d="M184.3 221.5l-.6 .7-.5 .2-3-.1-2.9 .3" fill="none" stroke="#231f20" stroke-width=".33"/>
<circle cx="184.3" cy="221.5" r=".17" fill="#231f20"/>
<path d="M184.3 221.5l.3-.1 .3 .5a.88 .88 0 0 0 1.2 .5l.7-.2" fill="none" stroke="#231f20" stroke-width=".33"/>
<circle cx="186.8" cy="222.2" r=".17" fill="#231f20"/>
<path d="M186.8 222.2l.8 .2" fill="none" stroke="#231f20" stroke-width=".33"/>
<g fill="#fff">
<path d="M160.7 197.3h18.6v3h-18.6z"/>
<path d="M160.7 206.3h18.6v3h-18.6z"/>
<path d="M160.7 214.5h18.6v2.9h-18.6z"/>
<path d="M160.7 223.4h18.6v3h-18.6z"/>
</g>
<path d="M35.3 184h64.3v43.6h-64.3z" fill="none" stroke="#231f20" stroke-width=".33"/>
<g fill="none" stroke="#231f20" stroke-width=".2">
<path d="M35.3 194.9h64.4M35.3 216.8h64.4M35.3 205.8h64.4M35.2 227.7v1.8M41.1 227.7v1.8M46.9 227.7v1.8M52.8 227.7v1.8M58.6 227.7v1.8M64.5 227.7v1.8M70.3 227.7v1.8M76.2 227.7v1.8M82 227.7v1.8"/>
<path d="M87.9 227.7v1.8M93.7 227.7v1.8M99.6 227.7v1.8"/>
</g>
<path d="M36.4 184.7h36.7v5.9h-36.7z" fill="#fff"/>
<path d="M52.8 225.5h5.8v2.1h-5.8z" fill="#c7c8ca"/>
<path d="M52.8 225.5h5.8v2.1h-5.8z" fill="none" stroke="#231f20" stroke-width=".33"/>
<path d="M58.6 193.1h5.9v34.5h-5.9z" fill="#c7c8ca"/>
<path d="M58.6 193.1h5.9v34.5h-5.9z" fill="none" stroke="#231f20" stroke-width=".33"/>
<path d="M64.5 190.8h5.8v36.8h-5.8z" fill="#c7c8ca"/>
<path d="M64.5 190.8h5.8v36.8h-5.8z" fill="none" stroke="#231f20" stroke-width=".33"/>
<path d="M70.3 195.2h5.9v32.4h-5.9z" fill="#c7c8ca"/>
<path d="M70.3 195.2h5.9v32.4h-5.9z" fill="none" stroke="#231f20" stroke-width=".33"/>
<path d="M76.2 225.5h5.8v2.1h-5.8z" fill="#c7c8ca"/>
<path d="M76.2 225.5h5.8v2.1h-5.8z" fill="none" stroke="#231f20" stroke-width=".33"/>
<path d="M19 259.7h177.8v.5h-177.8z" fill="#000"/>
<g fill="#fff">
<path d="M156.1 244.8h.4v.7h-.4z"/>
<path d="M66.9 244.8h.3v.7h-.3z"/>
</g>
<path d="M108.2 176.3l.1 .1z" fill="#000"/>
<g fill="#fff">
<path d="M156.1 174.4h.4v.7h-.4z"/>
<path d="M66.9 174.4h.3v.7h-.3z"/>
</g>
<path d="M108.2 107.2l.1 .1z" fill="#000"/>
<g fill="#fff">
<path d="M156.1 105.3h.4v.7h-.4z"/>
<path d="M66.9 105.3h.3v.7h-.3z"/>
</g>
<path d="M19 22.5h177.8v.5h-177.8z" fill="#000"/>
<text font-size="4.9" x="19" y="12.8">ADS1258</text>
<text font-size="3.9" x="80.5" y="29.3">TYPICAL CHARACTERISTICS</text>
<g font-size="2.8">
<text x="19" y="33.7">At T</text>
<text x="26.5" y="33.7">= +25°C, AVDD = +2.5V, AVSS = –2.5V, DVDD = +3.3V, f</text>
<text x="104.8" y="33.7">= 16MHz (external clock) or f</text>
<text x="146.2" y="33.7">= 15.729MHz (internal clock), OPA227</text>
<text x="19" y="37.2">buffer between MUX outputs and ADC inputs, VREFP = +2.048V, and VREFN = –2.048V, unless otherwise noted.</text>
<text x="51.5" y="41.4">READING HISTOGRAM</text>
<text x="140.7" y="41.4">READING HISTOGRAM</text>
<text x="60.7" y="103.5">Figure 3.</text>
<text x="149.9" y="103.5">Figure 4.</text>
<text x="51.5" y="111.5">READING HISTOGRAM</text>
<text x="140.7" y="111.5">READING HISTOGRAM</text>
<text x="60.7" y="172.6">Figure 5.</text>
<text x="149.9" y="172.6">Figure 6.</text>
<text x="53.6" y="180.6">NOISE HISTOGRAM</text>
<text x="138" y="180.6">NOISE vs INPUT VOLTAGE</text>
<text x="60.7" y="243.1">Figure 7.</text>
<text x="149.9" y="243.1">Figure 8.</text>
<text x="19" y="263.6">8</text>
<text x="87.1" y="269">Product Folder Link(s): ADS1258</text>
</g>
<text font-size="2.8" fill="#0000c8" x="29.6" y="263.6">Submit Documentation Feedback</text>
<g font-size="2.5">
<text x="19" y="21.9">SBAS297G –JUNE 2005–REVISED MARCH 2011</text>
<text x="181.8" y="21.9">www.ti.com</text>
<text x="134.2" y="263.6">Copyright © 2005–2011, Texas Instruments Incorporated</text>
</g>
<g font-size="2.4" fill="#231f20">
<text x="29" y="45.6">3000</text>
<text x="37.7" y="47.8">DRATE[1:0] = 11</text>
<text x="118.4" y="45.6">4500</text>
<text x="29" y="52.8">2500</text>
<text x="37.7" y="50.8">16384 Points</text>
<text x="118.4" y="50.5">4000</text>
<text x="127.2" y="48.2">DRATE[1:0] = 10</text>
<text x="127.2" y="51.3">16384 Points</text>
<text x="118.4" y="55.3">3500</text>
<text x="29" y="60.1">2000</text>
<text x="118.4" y="60.3">3000</text>
<text x="118.4" y="65.1">2500</text>
<text x="29" y="67.4">1500</text>
<text x="118.4" y="70">2000</text>
<text x="29" y="74.6">1000</text>
<text x="118.4" y="74.9">1500</text>
<text x="27.2" y="79.5" transform="rotate(-90 27.2 79.5)">Number of Occurrences</text>
<text x="30.4" y="81.9">500</text>
<text x="116.3" y="79.5" transform="rotate(-90 116.3 79.5)">Number of Occurrences</text>
<text x="118.4" y="79.8">1000</text>
<text x="33" y="89.2">0</text>
<text x="119.7" y="84.6">500</text>
<text x="122.4" y="89.5">0</text>
<text x="38.5" y="94.9" transform="rotate(-90 38.5 94.9)">−50</text>
<text x="41.6" y="94.9" transform="rotate(-90 41.6 94.9)">−45</text>
<text x="44.7" y="94.9" transform="rotate(-90 44.7 94.9)">−40</text>
<text x="47.8" y="94.9" transform="rotate(-90 47.8 94.9)">−35</text>
<text x="50.9" y="94.9" transform="rotate(-90 50.9 94.9)">−30</text>
<text x="53.9" y="94.9" transform="rotate(-90 53.9 94.9)">−25</text>
<text x="57" y="94.9" transform="rotate(-90 57 94.9)">−20</text>
<text x="60.1" y="94.9" transform="rotate(-90 60.1 94.9)">−15</text>
<text x="63.1" y="94.9" transform="rotate(-90 63.1 94.9)">−10</text>
<text x="66.3" y="92.2" transform="rotate(-90 66.3 92.2)">5</text>
<text x="69.4" y="92.2" transform="rotate(-90 69.4 92.2)">0</text>
<text x="72.5" y="92.2" transform="rotate(-90 72.5 92.2)">5</text>
<text x="75.6" y="93.5" transform="rotate(-90 75.6 93.5)">10</text>
<text x="78.6" y="93.5" transform="rotate(-90 78.6 93.5)">15</text>
<text x="81.7" y="93.5" transform="rotate(-90 81.7 93.5)">20</text>
<text x="84.8" y="93.5" transform="rotate(-90 84.8 93.5)">25</text>
<text x="87.8" y="93.5" transform="rotate(-90 87.8 93.5)">30</text>
<text x="90.9" y="93.5" transform="rotate(-90 90.9 93.5)">35</text>
<text x="94" y="93.5" transform="rotate(-90 94 93.5)">40</text>
<text x="97.1" y="93.5" transform="rotate(-90 97.1 93.5)">45</text>
<text x="100.1" y="93.5" transform="rotate(-90 100.1 93.5)">50</text>
<text x="128.6" y="94.9" transform="rotate(-90 128.6 94.9)">−35</text>
<text x="133" y="94.9" transform="rotate(-90 133 94.9)">−30</text>
<text x="137.2" y="94.9" transform="rotate(-90 137.2 94.9)">−25</text>
<text x="141.5" y="94.9" transform="rotate(-90 141.5 94.9)">−20</text>
<text x="145.8" y="94.9" transform="rotate(-90 145.8 94.9)">−15</text>
<text x="150.1" y="94.9" transform="rotate(-90 150.1 94.9)">−10</text>
<text x="154.4" y="93.5" transform="rotate(-90 154.4 93.5)">−5</text>
<text x="158.8" y="92.2" transform="rotate(-90 158.8 92.2)">0</text>
<text x="163.2" y="92.2" transform="rotate(-90 163.2 92.2)">5</text>
<text x="167.5" y="93.5" transform="rotate(-90 167.5 93.5)">10</text>
<text x="171.7" y="93.5" transform="rotate(-90 171.7 93.5)">15</text>
<text x="176" y="93.5" transform="rotate(-90 176 93.5)">20</text>
<text x="180.3" y="93.5" transform="rotate(-90 180.3 93.5)">25</text>
<text x="184.6" y="93.5" transform="rotate(-90 184.6 93.5)">30</text>
<text x="188.9" y="93.5" transform="rotate(-90 188.9 93.5)">35</text>
<text x="62.8" y="98.7">Offset (µV)</text>
<text x="152.1" y="98.7">Offset (µV)</text>
<text x="29" y="115.7">3500</text>
<text x="37.7" y="119.5">DRATE[1:0] = 01</text>
<text x="118.5" y="115.7">2500</text>
<text x="127.1" y="118.4">DRATE[1:0] = 00</text>
<text x="29" y="121.9">3000</text>
<text x="37.7" y="122.7">16384 Points</text>
<text x="118.5" y="124.5">2000</text>
<text x="127.1" y="121.5">16384 Points</text>
<text x="29" y="128.1">2500</text>
<text x="29" y="134.4">2000</text>
<text x="118.5" y="133.3">1500</text>
<text x="29" y="140.6">1500</text>
<text x="118.5" y="142.1">1000</text>
<text x="27.2" y="149.6" transform="rotate(-90 27.2 149.6)">Number of Occurrences</text>
<text x="29" y="146.8">1000</text>
<text x="116.4" y="149.6" transform="rotate(-90 116.4 149.6)">Number of Occurrences</text>
<text x="30.4" y="153">500</text>
<text x="119.8" y="150.8">500</text>
<text x="33" y="159.2">0</text>
<text x="122.4" y="159.6">0</text>
<text x="38.5" y="165" transform="rotate(-90 38.5 165)">−20</text>
<text x="44.7" y="165" transform="rotate(-90 44.7 165)">−16</text>
<text x="50.9" y="165" transform="rotate(-90 50.9 165)">−12</text>
<text x="57" y="163.6" transform="rotate(-90 57 163.6)">−8</text>
<text x="62.8" y="167.5">Offset (µV)</text>
<text x="63.1" y="163.6" transform="rotate(-90 63.1 163.6)">−4</text>
<text x="69.4" y="162.2" transform="rotate(-90 69.4 162.2)">0</text>
<text x="75.6" y="162.2" transform="rotate(-90 75.6 162.2)">4</text>
<text x="81.7" y="162.2" transform="rotate(-90 81.7 162.2)">8</text>
<text x="87.9" y="163.6" transform="rotate(-90 87.9 163.6)">12</text>
<text x="94" y="163.6" transform="rotate(-90 94 163.6)">16</text>
<text x="100.1" y="163.6" transform="rotate(-90 100.1 163.6)">20</text>
<text x="127.9" y="165" transform="rotate(-90 127.9 165)">−12</text>
<text x="133.1" y="165" transform="rotate(-90 133.1 165)">−10</text>
<text x="138.3" y="163.6" transform="rotate(-90 138.3 163.6)">−8</text>
<text x="143.4" y="163.6" transform="rotate(-90 143.4 163.6)">−6</text>
<text x="148.5" y="163.6" transform="rotate(-90 148.5 163.6)">−4</text>
<text x="152.4" y="167.5">Offset (µV)</text>
<text x="153.7" y="163.6" transform="rotate(-90 153.7 163.6)">−2</text>
<text x="158.9" y="162.2" transform="rotate(-90 158.9 162.2)">0</text>
<text x="164.1" y="162.2" transform="rotate(-90 164.1 162.2)">2</text>
<text x="169.3" y="162.2" transform="rotate(-90 169.3 162.2)">4</text>
<text x="174.4" y="162.2" transform="rotate(-90 174.4 162.2)">6</text>
<text x="179.5" y="162.2" transform="rotate(-90 179.5 162.2)">8</text>
<text x="184.7" y="163.6" transform="rotate(-90 184.7 163.6)">10</text>
<text x="189.9" y="163.6" transform="rotate(-90 189.9 163.6)">12</text>
<text x="30.4" y="184.8">20</text>
<text x="118.7" y="184.8">20</text>
<text x="37" y="186.6">50 units from two production lots.</text>
<text x="37" y="189.7">DRATE[1:0] = 11</text>
<text x="30.4" y="195.6">15</text>
<text x="118.7" y="195.6">15</text>
<text x="160.9" y="199.4">DRATE[1:0] = 11</text>
<text x="30.4" y="206.6">10</text>
<text x="118.7" y="206.5">10</text>
<text x="160.9" y="208.5">DRATE[1:0] = 10</text>
<text x="116.7" y="214.5" transform="rotate(-90 116.7 214.5)">RMS Noise (µV)</text>
<text x="28.5" y="218.6" transform="rotate(-90 28.5 218.6)">Number of Occurrences</text>
<text x="31.7" y="217.4">5</text>
<text x="120" y="217.4">5</text>
<text x="160.9" y="216.6">DRATE[1:0] = 01</text>
<text x="160.9" y="225.6">DRATE[1:0] = 00</text>
<text x="31.7" y="228.3">0</text>
<text x="120" y="228.2">0</text>
<text x="121" y="231.3">−100</text>
<text x="129.5" y="231.3">−75</text>
<text x="137.5" y="231.3">−50</text>
<text x="145.6" y="231.3">−25</text>
<text x="155" y="231.4">0</text>
<text x="162.3" y="231.4">25</text>
<text x="170.5" y="231.4">50</text>
<text x="178.3" y="231.4">75</text>
<text x="185.8" y="231.4">100</text>
<text x="39" y="234.7" transform="rotate(-90 39 234.7)">10.0</text>
<text x="44.8" y="234.7" transform="rotate(-90 44.8 234.7)">10.5</text>
<text x="50.6" y="234.7" transform="rotate(-90 50.6 234.7)">11.0</text>
<text x="56.5" y="234.7" transform="rotate(-90 56.5 234.7)">11.5</text>
<text x="58.6" y="238.2">RMS Noise (µV)</text>
<text x="62.3" y="234.7" transform="rotate(-90 62.3 234.7)">12.0</text>
<text x="68.2" y="234.7" transform="rotate(-90 68.2 234.7)">12.5</text>
<text x="74" y="234.7" transform="rotate(-90 74 234.7)">13.0</text>
<text x="79.8" y="234.7" transform="rotate(-90 79.8 234.7)">13.5</text>
<text x="85.7" y="234.7" transform="rotate(-90 85.7 234.7)">14.0</text>
<text x="91.5" y="234.7" transform="rotate(-90 91.5 234.7)">14.5</text>
<text x="97.4" y="234.7" transform="rotate(-90 97.4 234.7)">15.0</text>
<text x="144.8" y="235.5">Input Voltage (%FS)</text>
</g>
<g font-size="2.1">
<text x="24.3" y="34.2">A</text>
<text x="99.9" y="34.2">CLK</text>
<text x="141.3" y="34.2">CLK</text>
</g>
</svg>
